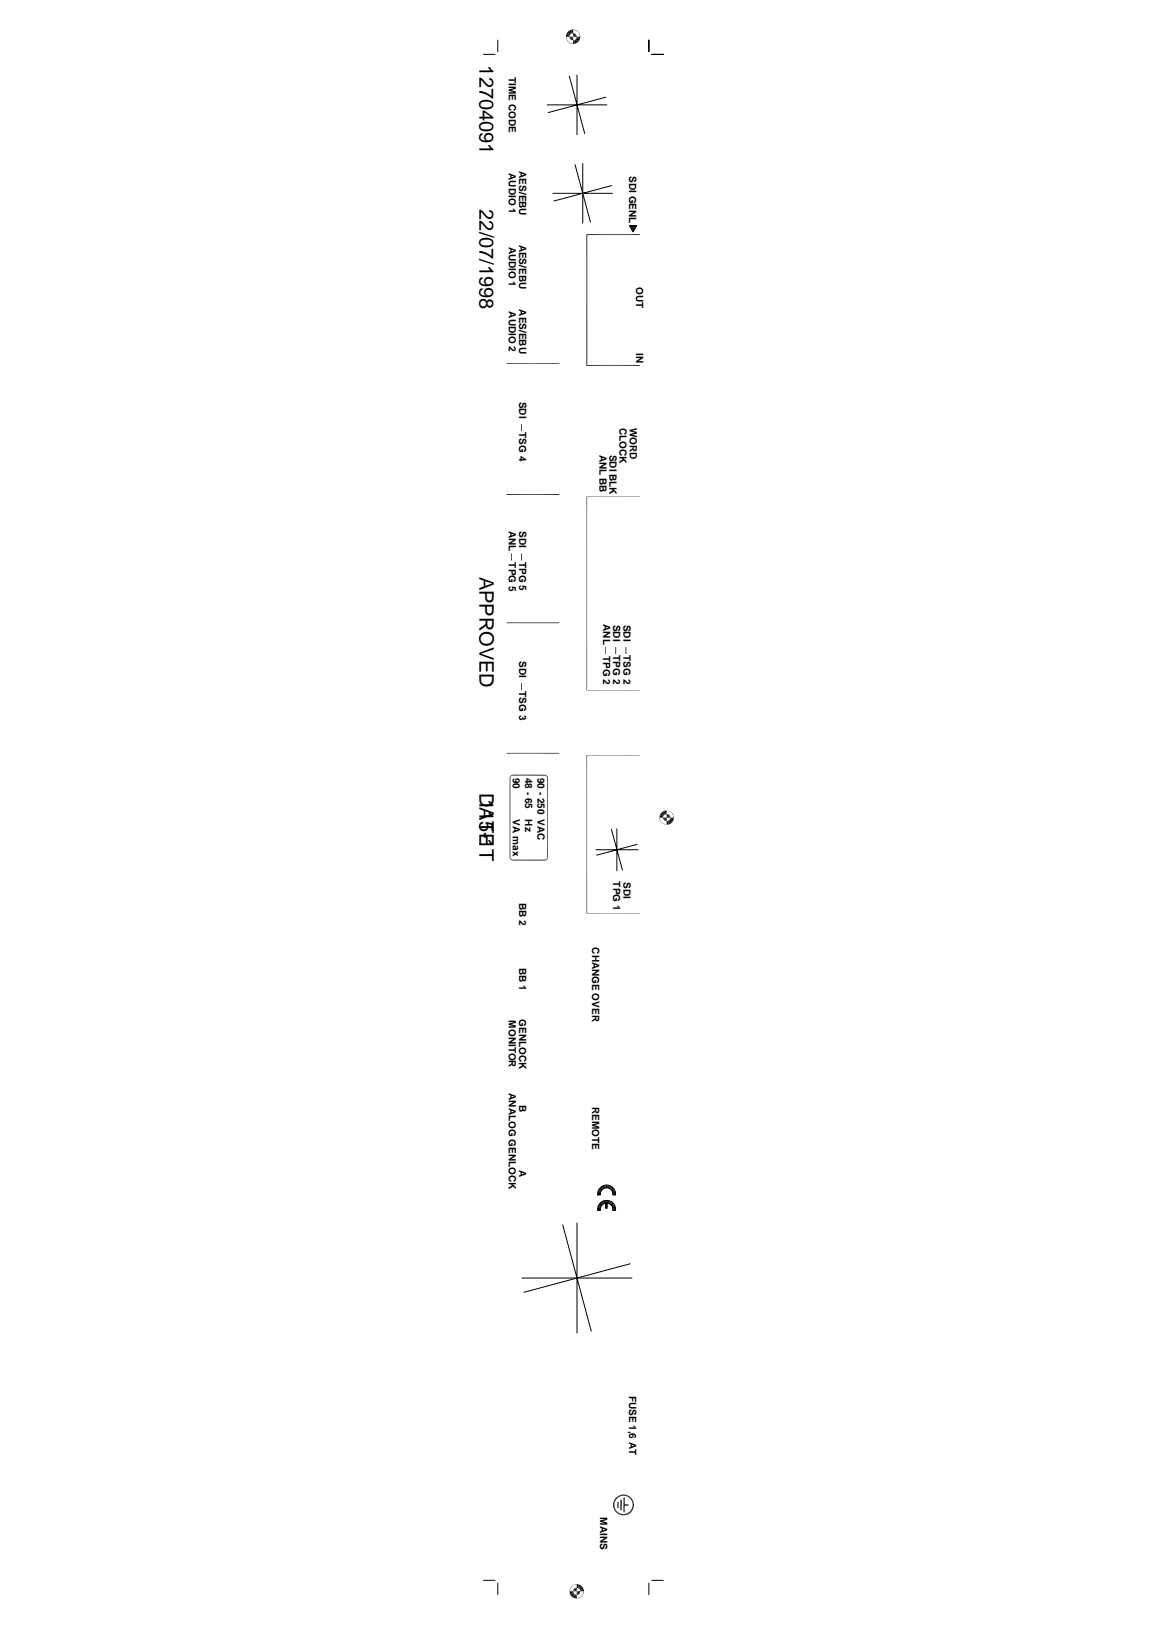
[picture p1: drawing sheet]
<svg xmlns="http://www.w3.org/2000/svg" width="297mm" height="420mm" viewBox="0 0 297 420" stroke-linecap="round" stroke-linejoin="round" font-family="sans-serif">
<g fill="none" stroke="#000" stroke-width=".26">
<path d="M124.8 14h2.9M128.5 10.4v2.9M146.9 19.6l4 14.9M148.9 19.4v15.4M167.4 10.4v2.9M168.2 14h3M141.2 27.1h15.4M156.4 25.1l-14.9 4M142.7 49.9h15.4M148.4 42.5l4 14.8M150.4 42.2v15.4M157.8 47.9l-14.9 4"/>
<path d="M162.5 58.2h1.8l-.9 1.6zM151.3 60.6h13.8M151.4 60.5v33.9M130.7 93.8h13.7M151.3 94.3h13.8M130.7 127.6h13.7M151.4 128.1h13.7M151.4 128.1v50.1M130.7 160.7h13.7M151.4 178.1h13.7M130.7 194.4h13.7M151.4 194.9h13.7"/>
<path d="M151.4 194.9v40.9M131.6 200.8v20.4M132.4 200h8.2M141.3 200.8v20.4M153.8 219.3h10.9M157.8 214.1l2.8 10.5M159.2 213.9v10.8M164.4 217.9l-10.4 2.8M132.4 222h8.2M151.4 235.8h13.7M145.2 316.1l7.4 27.5M148.9 315.6v28.4"/>
<path d="M154.7 310.7a2.31 2.31 0 0 1 2.7-.7 2.31 2.31 0 0 1 1.5 2.4h-.7a1.63 1.63 0 0 0-1.6-1.9 1.63 1.63 0 0 0-1.6 1.9h-.8l.2-1.2zM155.2 306.3a2.31 2.31 0 0 1 2.5-.2 2.31 2.31 0 0 1 1.2 2.3h-.7a1.62 1.62 0 0 0-1.6-1.9 1.62 1.62 0 0 0-1.6 1.9h-.8a2.22 2.22 0 0 1 1-2.1zM134.7 329.8h28.4M162.6 326.2l-27.4 7.3M124.8 407.9h2.9M128.5 408.6v2.9M167.4 408.6v2.9M168.2 407.9h3"/>
</g>
<g fill="#000">
<path d="M146 9.5l.1 .5zM146.1 9.5l.1 .5zM146.1 10l.3 .6zM146.1 8.9l.9 .3-1 .3zM146.2 10l.2 .6zM146.4 10.6l.4 .4zM146.4 8.4l.8 .5h-1.1zM146.5 10.5l.3 .5zM146.8 11l.5 .3zM146.4 8.4l.4-.4 .6 .7zM146.9 10.9l.4 .4zM147 9.5h.9l-.8 .3z"/>
<path d="M146 9.5l1-.3v.3zM147.1 9.8l.8-.3-.7 .6zM146.1 8.9h1.1l-.2 .3zM147.2 10.1l.7-.6-.3 .8zM147.4 11.2l.5 .1zM146.8 8l.5-.3 .3 .9zM146.4 8.4l1 .3-.2 .2zM147.9 9.5v.9l-.3-.1zM146.8 8l.8 .6-.2 .1zM147.9 10.4l.6 .9h-.6zM147.9 10.4h.3l.3 .9zM147.3 7.7l.6-.1v1z"/>
<path d="M147.3 7.7l.6 .9h-.3zM148.2 10.4l.3-.2 .5 .8zM147.9 8.6h.4l-.4 .9zM148.5 10.2l.2-.2 .7 .6zM147.9 7.6l.6 .2zM148.2 10.4l.8 .6-.5 .3zM147.9 7.6l.6 .1zM148.3 8.6l.2 .2-.6 .7zM148.8 9.8l.9 .2h-1zM148.5 8.8l.3 .3-.9 .4zM148.8 9.5h1l-1 .3zM147.9 9.5l.9-.4v.4z"/>
<path d="M148.5 7.7l.5 .3zM148.5 10.2l.9 .4-.4 .4zM149 8l.4 .4zM148.7 10h1l-.3 .6zM149.4 8.4l.2 .5zM148.8 9.8l1-.3-.1 .5zM149.6 8.9l.1 .6zM149.7 8.9l.1 .6zM163.3 58.8l1-.5-1 1.6zM162.4 58.3l.9 .5v1.1zM162.4 58.3h1.9l-1 .5zM134.5 109.5l.2 1.8h-.2z"/>
<path d="M134.5 109.5h.2v1.8zM131.9 142.9l.2 1.8h-.2zM131.9 142.9h.2v1.8zM134.5 142.9l.2 1.8h-.2zM134.5 142.9h.2v1.8zM134.5 176.3l.2 1.8h-.2zM134.5 176.3h.2v1.8zM156.2 167l.2 1.7h-.2zM156.2 167h.2v1.7zM158.8 167l.2 1.8h-.2zM158.8 167h.2v1.8zM161.4 167l.2 1.8h-.2z"/>
<path d="M161.4 167h.2v1.8zM132 200l.4-.1v.3zM131.6 200.4l.1 .1-.2 .3zM131.7 200.5v.3h-.2zM131.8 200.2l.1 .1-.3 .1zM131.6 200.4l.3-.1-.2 .2zM131.8 200.2l.2-.2 .1 .2zM131.8 200.2h.3zM132 200l.4 .2zM140.6 199.9l.2 .3h-.2zM140.6 199.9l.3 .1-.1 .2zM140.9 200l.1 .3-.2-.1z"/>
<path d="M141 200.3l.2-.1v.3zM140.9 200l.3 .2-.2 .1zM141.2 200.5l.2-.1-.2 .4zM141.2 200.2l.2 .2-.2 .1zM141.4 200.4v.4h-.2zM170.2 211l.1 .6zM170.3 211v.6zM170.3 211.6l.3 .5zM170.3 210.4l.9 .3-1 .3zM170.6 212.1l.3 .4zM170.6 209.9l.7 .6-1-.1zM170.6 212l.3 .5z"/>
<path d="M170.9 212.5l.6 .3zM170.9 209.5l.6 .8-.9-.4zM171 212.5l.5 .3zM171.1 211h.9l-.8 .4zM170.2 211l1-.3-.1 .3zM171.2 211.4l.8-.4-.6 .7zM170.3 210.4l1 .1-.1 .2zM172 211l-.3 .9-.3-.2zM171.5 212.7l.5 .2zM170.9 209.5l.6-.2 .2 .8zM170.6 209.9l.9 .4-.2 .2zM172 211v.9h-.3z"/>
<path d="M170.9 209.5l.8 .6-.2 .2zM172 211.9l.6 .9-.6 .1zM172 211.9h.3l.3 .9zM171.5 209.3l.5-.1v.9zM171.5 209.3l.5 .8h-.3zM172.3 211.9l.3-.1 .5 .7zM172 210.1h.4l-.4 .9zM172.6 211.8l.2-.3 .8 .6zM172 209.2l.6 .1zM172.3 211.9l.8 .6-.5 .3zM172.4 210.1l.3 .3-.7 .6zM172.9 211.3l.9 .3-1-.1z"/>
<path d="M172 211l.7-.6 .2 .3zM173 211h.9l-1 .3zM172 211l.9-.3 .1 .3zM172.6 209.3l.5 .2zM172.6 211.8l1 .3-.5 .4zM173.1 209.5l.4 .5zM172.8 211.5l1 .1-.2 .5zM173.1 209.5l.5 .4zM173.5 210l.2 .4zM172.9 211.3l1-.3-.1 .6zM173.7 210.4l.1 .6zM173.6 209.9l.2 .5z"/>
<path d="M173.8 210.4l.1 .6zM131.5 221.2h.2l-.1 .3zM131.6 221.5h.1l.1 .3zM131.7 221.2v.3h-.1zM131.7 221.5l.2 .2-.1 .1zM131.8 221.8l.1-.1 .1 .3zM131.9 221.7l.2 .1-.1 .2zM132.1 221.8l.3 .3-.4-.1zM132.1 221.8l.3 .1v.2zM140.6 221.9l.3 .1-.3 .1zM140.6 221.9l.3 .1zM140.8 221.8h.4z"/>
<path d="M140.8 221.8h.4l-.3 .2zM141.2 221.5h.2l-.4 .2zM141 221.7l.4-.2-.2 .3zM141.2 221.2h.2l-.2 .3zM141.4 221.2v.3h-.2zM154.3 307.3l-.1 1.1zM154.3 311.2l-.1 1.2zM154.7 306.8l-.5 1.6 .1-1.1zM154.7 310.7l-.5 1.7 .1-1.2zM154.7 310.7l.2 1.7h-.7zM154.7 306.8l.2 1.6h-.7zM154.7 310.7l.2 1.7z"/>
<path d="M154.7 306.8l.2 1.6zM154.7 310.7l.4 .7-.2 .5zM154.7 306.8l.4 .7-.2 .4zM155.1 306.4v1.1l-.4-.7zM154.7 310.7l.4-.4v1.1zM155.1 310.3l.3 .7-.3 .4zM155.1 306.4l.3 .6-.3 .5zM155.1 306.4l.5-.3-.2 .9zM155.1 310.3l.5-.3-.2 1zM155.6 310l.1 .7-.3 .3zM155.6 306.1l.1 .7-.3 .2zM156.1 310.2l.7 1.8h-.7z"/>
<path d="M155.6 306.1l.6-.2-.5 .9zM155.6 310l.6-.1-.5 .8zM156.2 309.9l.1 .7-.6 .1zM156.2 305.9l.1 .7-.6 .2zM156.2 309.9l.6 .7h-.5zM156.2 305.9l.6 .7h-.5zM156.2 305.9h.6v.7zM156.2 309.9h.6v.7zM156.1 310.2h.7v1.8zM156.8 309.9l.4 .8-.4-.1zM156.8 305.9l.4 .9-.4-.2zM156.8 305.9l.6 .2-.2 .7z"/>
<path d="M156.8 309.9l.6 .1-.2 .7zM157.4 310l.2 1-.4-.3zM157.4 306.1l.2 .9-.4-.2zM157.4 306.1l.5 .3-.3 .6zM157.4 310l.5 .3-.3 .7zM157.9 310.3v1.1l-.3-.4zM157.9 306.4v1.1l-.3-.5zM157.9 310.3l.2 1.6zM157.9 306.4l.2 1.5zM158.3 306.8l-.2 1.6zM157.9 306.4l.4 .4-.2 1.1zM158.3 310.7l-.2 1.7z"/>
<path d="M157.9 310.3l.4 .4-.2 1.2zM158.3 306.8l.3 .5-.5 1.1zM158.3 310.7l.3 .5-.5 1.2zM158.6 307.3l.2 .5-.7 .6zM158.6 311.2l.2 .6-.7 .6zM158.1 312.4l.7-.6v.6zM158.1 308.4l.7-.6v.6zM158.2 388.4h.3l-.2 .6zM158.3 387.8l.3 .1-.4 .5zM158.3 389l.3-.1-.1 .7zM158.5 387.2l.3 .1-.5 .5zM158.5 389.6l.2-.2 .1 .7z"/>
<path d="M158.5 388.4l.1 .5-.3 .1zM158.6 387.9l-.1 .5h-.3zM158.6 388.9l.1 .5-.2 .2zM158.7 389.4l.3 .5-.2 .2zM158.8 386.7l.2 .2-.5 .3zM158.3 387.8l.5-.5-.2 .6zM158.8 390.1l.2-.2 .2 .6zM158.5 387.2l.5-.3-.2 .4zM159 389.9l.4 .4-.2 .2zM159.2 390.5l.2-.2 .3 .5zM158.8 386.7l.5-.4 .1 .2zM159.3 387.6l.3 1.6h-.3z"/>
<path d="M158.8 386.7l.6-.2-.4 .4zM159.4 390.3l.5 .2-.2 .3zM159.3 387.6h.3v1.6zM159.9 390.5l.4 .5-.6-.2zM159.3 386.3l.5-.3 .1 .2zM159.9 390.5l.5 .2-.1 .3zM159.3 386.3l.6-.1-.5 .3zM159.8 386l.5-.2 .1 .3zM160.4 390.7l.5 .4-.6-.1zM160.4 390.7l.5 .1v.3zM159.8 386l.6 .1-.5 .1zM160.9 390.8l.6 .2-.6 .1z"/>
<path d="M160.9 390.8l.5-.1 .1 .3zM160.3 385.8l.6-.1v.3zM160.3 385.8l.6 .2-.5 .1zM161.1 388.2h1.1l-1.1 .4zM161.1 388.6l1.1-.4v.4zM161.4 390.7l.5-.2 .2 .3zM160.9 385.7l.6 .4-.6-.1zM161.4 390.7l.7 .1-.6 .2zM160.9 385.7l.6 .1v.3zM161.9 390.5l.5-.2 .2 .2zM161.5 385.8l.4 .4-.4-.1zM161.9 390.5h.7l-.5 .3z"/>
<path d="M161.5 385.8l.6 .2-.2 .2zM162.8 389.9l.2 .2-.6 .2zM162.1 386l.3 .5-.5-.3zM162.4 390.3l.6-.2-.4 .4zM162.1 386l.5 .3-.2 .2zM163 389.4l.3 .2-.5 .3zM162.6 386.3l.2 .6-.4-.4zM162.8 389.9l.5-.3-.3 .5zM163.2 388.9l.3 .1-.5 .4zM162.6 386.3l.4 .4-.2 .2zM162.8 386.9l.2-.2 .1 .7zM163.3 388.4h.3l-.4 .5z"/>
<path d="M163.1 387.4l.2-.2-.1 .7zM163.2 387.9l.3-.1-.2 .6zM163 389.4l.5-.4-.2 .6zM163 386.7l.3 .5-.2 .2zM163.6 388.4l-.1 .6-.3-.1zM163.3 387.2l.2 .6-.3 .1zM163.5 387.8l.1 .6h-.3zM147.1 410.1l-.1 .6zM147.1 410.1v.6zM147.3 409.6l-.2 .5zM147 410.7l1 .3-.9 .3zM147.3 409.6l-.1 .5z"/>
<path d="M147.7 409.2l-.4 .4zM147.1 411.3l1-.1-.8 .6zM147.7 409.2l-.3 .5zM147.7 409.2l.6-.3zM147.3 411.8l1-.4-.6 .8zM147.8 409.2l.5-.2zM148 410.3l.8 .4h-.9zM147 410.7h.9l.1 .3zM148.2 410l.6 .7-.8-.4zM147.1 411.3l.9-.3 .1 .2zM148.2 410l.3-.2 .3 .9zM148.3 408.9l.5-.1z"/>
<path d="M147.7 412.2l.8-.6-.2 .9zM148.3 409l.5-.2zM147.3 411.8l.8-.6 .2 .2zM148.5 409.8l.3-.1v1zM148.3 411.4l.2 .2-.8 .6zM148.8 408.8l.6 .1-.6 .8zM149.4 408.9l-.3 .9-.3-.1zM148.8 411.6v.9h-.5zM148.5 411.6h.3l-.5 .9zM149.1 409.8l.8-.6-.5 .8zM148.8 410.7l.4 .9h-.4zM149.4 408.9l.5 .3-.8 .6z"/>
<path d="M149.4 410l.9-.4-.7 .5zM148.8 412.5l.6-.1zM148.8 410.7l.7 .7-.3 .2zM149.6 410.1h1l-.9 .3zM148.8 410.7l.9 .4-.2 .3zM149.7 410.4l1 .3h-.9zM148.8 410.7h1l-.1 .4zM149.4 412.4l.5-.3zM149.9 409.2l.4 .4-.9 .4zM149.4 412.5l.5-.4zM150.3 411.7l-.4 .5zM149.6 410.1l.7-.5 .3 .5z"/>
<path d="M150.5 411.2l-.2 .6zM149.7 410.4l.9-.3 .1 .6zM150.6 410.7v.6z"/>
</g>
<path d="M160.3 387.1v2.7" fill="none" stroke="#000" stroke-width=".34"/>
<path d="M161.1 386.5v3.8" fill="none" stroke="#000" stroke-width=".3"/>
<g font-size="5.2">
<text x="123.8" y="16.9" transform="rotate(90 123.8 16.9)">12704091</text>
<text x="123.8" y="54" transform="rotate(90 123.8 54)">22/07/1998</text>
<text x="123.8" y="148.8" transform="rotate(90 123.8 148.8)">APPROVED</text>
<text x="123.8" y="204.7" transform="rotate(90 123.8 204.7)">DATE</text>
<text x="123.8" y="206.2" transform="rotate(90 123.8 206.2)">115-1T</text>
</g>
<g font-size="2.6">
<text x="131.3" y="19.9" transform="rotate(90 131.3 19.9)">TIME CODE</text>
<text x="131.3" y="44.7" transform="rotate(90 131.3 44.7)">AUDIO 1</text>
<text x="133.9" y="44.2" transform="rotate(90 133.9 44.2)">AES/EBU</text>
<text x="162.4" y="45.5" transform="rotate(90 162.4 45.5)">SDI GENL</text>
<text x="131.3" y="63.6" transform="rotate(90 131.3 63.6)">AUDIO 1</text>
<text x="133.9" y="63.1" transform="rotate(90 133.9 63.1)">AES/EBU</text>
<text x="164.2" y="74.2" transform="rotate(90 164.2 74.2)">OUT</text>
<text x="131.3" y="80.3" transform="rotate(90 131.3 80.3)">AUDIO 2</text>
<text x="133.9" y="79.8" transform="rotate(90 133.9 79.8)">AES/EBU</text>
<text x="164.2" y="91.2" transform="rotate(90 164.2 91.2)">IN</text>
<text x="133.9" y="103.7" transform="rotate(90 133.9 103.7)">SDI</text>
<text x="133.9" y="111.5" transform="rotate(90 133.9 111.5)">TSG 4</text>
<text x="159.9" y="110.4" transform="rotate(90 159.9 110.4)">CLOCK</text>
<text x="162.5" y="110.4" transform="rotate(90 162.5 110.4)">WORD</text>
<text x="154.7" y="117.3" transform="rotate(90 154.7 117.3)">ANL BB</text>
<text x="157.3" y="117.3" transform="rotate(90 157.3 117.3)">SDI BLK</text>
<text x="131.3" y="137" transform="rotate(90 131.3 137)">ANL</text>
<text x="133.9" y="137.1" transform="rotate(90 133.9 137.1)">SDI</text>
<text x="131.3" y="145.1" transform="rotate(90 131.3 145.1)">TPG 5</text>
<text x="133.9" y="145" transform="rotate(90 133.9 145)">TPG 5</text>
<text x="155.7" y="161.1" transform="rotate(90 155.7 161.1)">ANL</text>
<text x="158.2" y="161.2" transform="rotate(90 158.2 161.2)">SDI</text>
<text x="160.9" y="161.2" transform="rotate(90 160.9 161.2)">SDI</text>
<text x="133.9" y="170.6" transform="rotate(90 133.9 170.6)">SDI</text>
<text x="155.7" y="169.2" transform="rotate(90 155.7 169.2)">TPG 2</text>
<text x="158.2" y="169.1" transform="rotate(90 158.2 169.1)">TPG 2</text>
<text x="160.9" y="169.1" transform="rotate(90 160.9 169.1)">TSG 2</text>
<text x="133.9" y="178.4" transform="rotate(90 133.9 178.4)">TSG 3</text>
<text x="132.4" y="200.7" transform="rotate(90 132.4 200.7)">90</text>
<text x="135.6" y="200.7" transform="rotate(90 135.6 200.7)">48 - 65</text>
<text x="138.7" y="200.7" transform="rotate(90 138.7 200.7)">90 - 250 VAC</text>
<text x="132.4" y="211.5" transform="rotate(90 132.4 211.5)">VA max</text>
<text x="135.6" y="211.5" transform="rotate(90 135.6 211.5)">Hz</text>
<text x="158.2" y="227.5" transform="rotate(90 158.2 227.5)">TPG 1</text>
<text x="160.9" y="227.6" transform="rotate(90 160.9 227.6)">SDI</text>
<text x="133.9" y="233.1" transform="rotate(90 133.9 233.1)">BB 2</text>
<text x="152.8" y="244.5" transform="rotate(90 152.8 244.5)">CHANGE OVER</text>
<text x="133.9" y="249.8" transform="rotate(90 133.9 249.8)">BB 1</text>
<text x="131.3" y="263.4" transform="rotate(90 131.3 263.4)">MONITOR</text>
<text x="133.9" y="263" transform="rotate(90 133.9 263)">GENLOCK</text>
<text x="131.3" y="282.1" transform="rotate(90 131.3 282.1)">ANALOG GENLOCK</text>
<text x="133.9" y="285.3" transform="rotate(90 133.9 285.3)">B</text>
<text x="152.8" y="285.8" transform="rotate(90 152.8 285.8)">REMOTE</text>
<text x="133.9" y="302" transform="rotate(90 133.9 302)">A</text>
<text x="162.3" y="360.2" transform="rotate(90 162.3 360.2)">FUSE 1,6 AT</text>
<text x="154.9" y="391.6" transform="rotate(90 154.9 391.6)">MAINS</text>
</g>
</svg>
